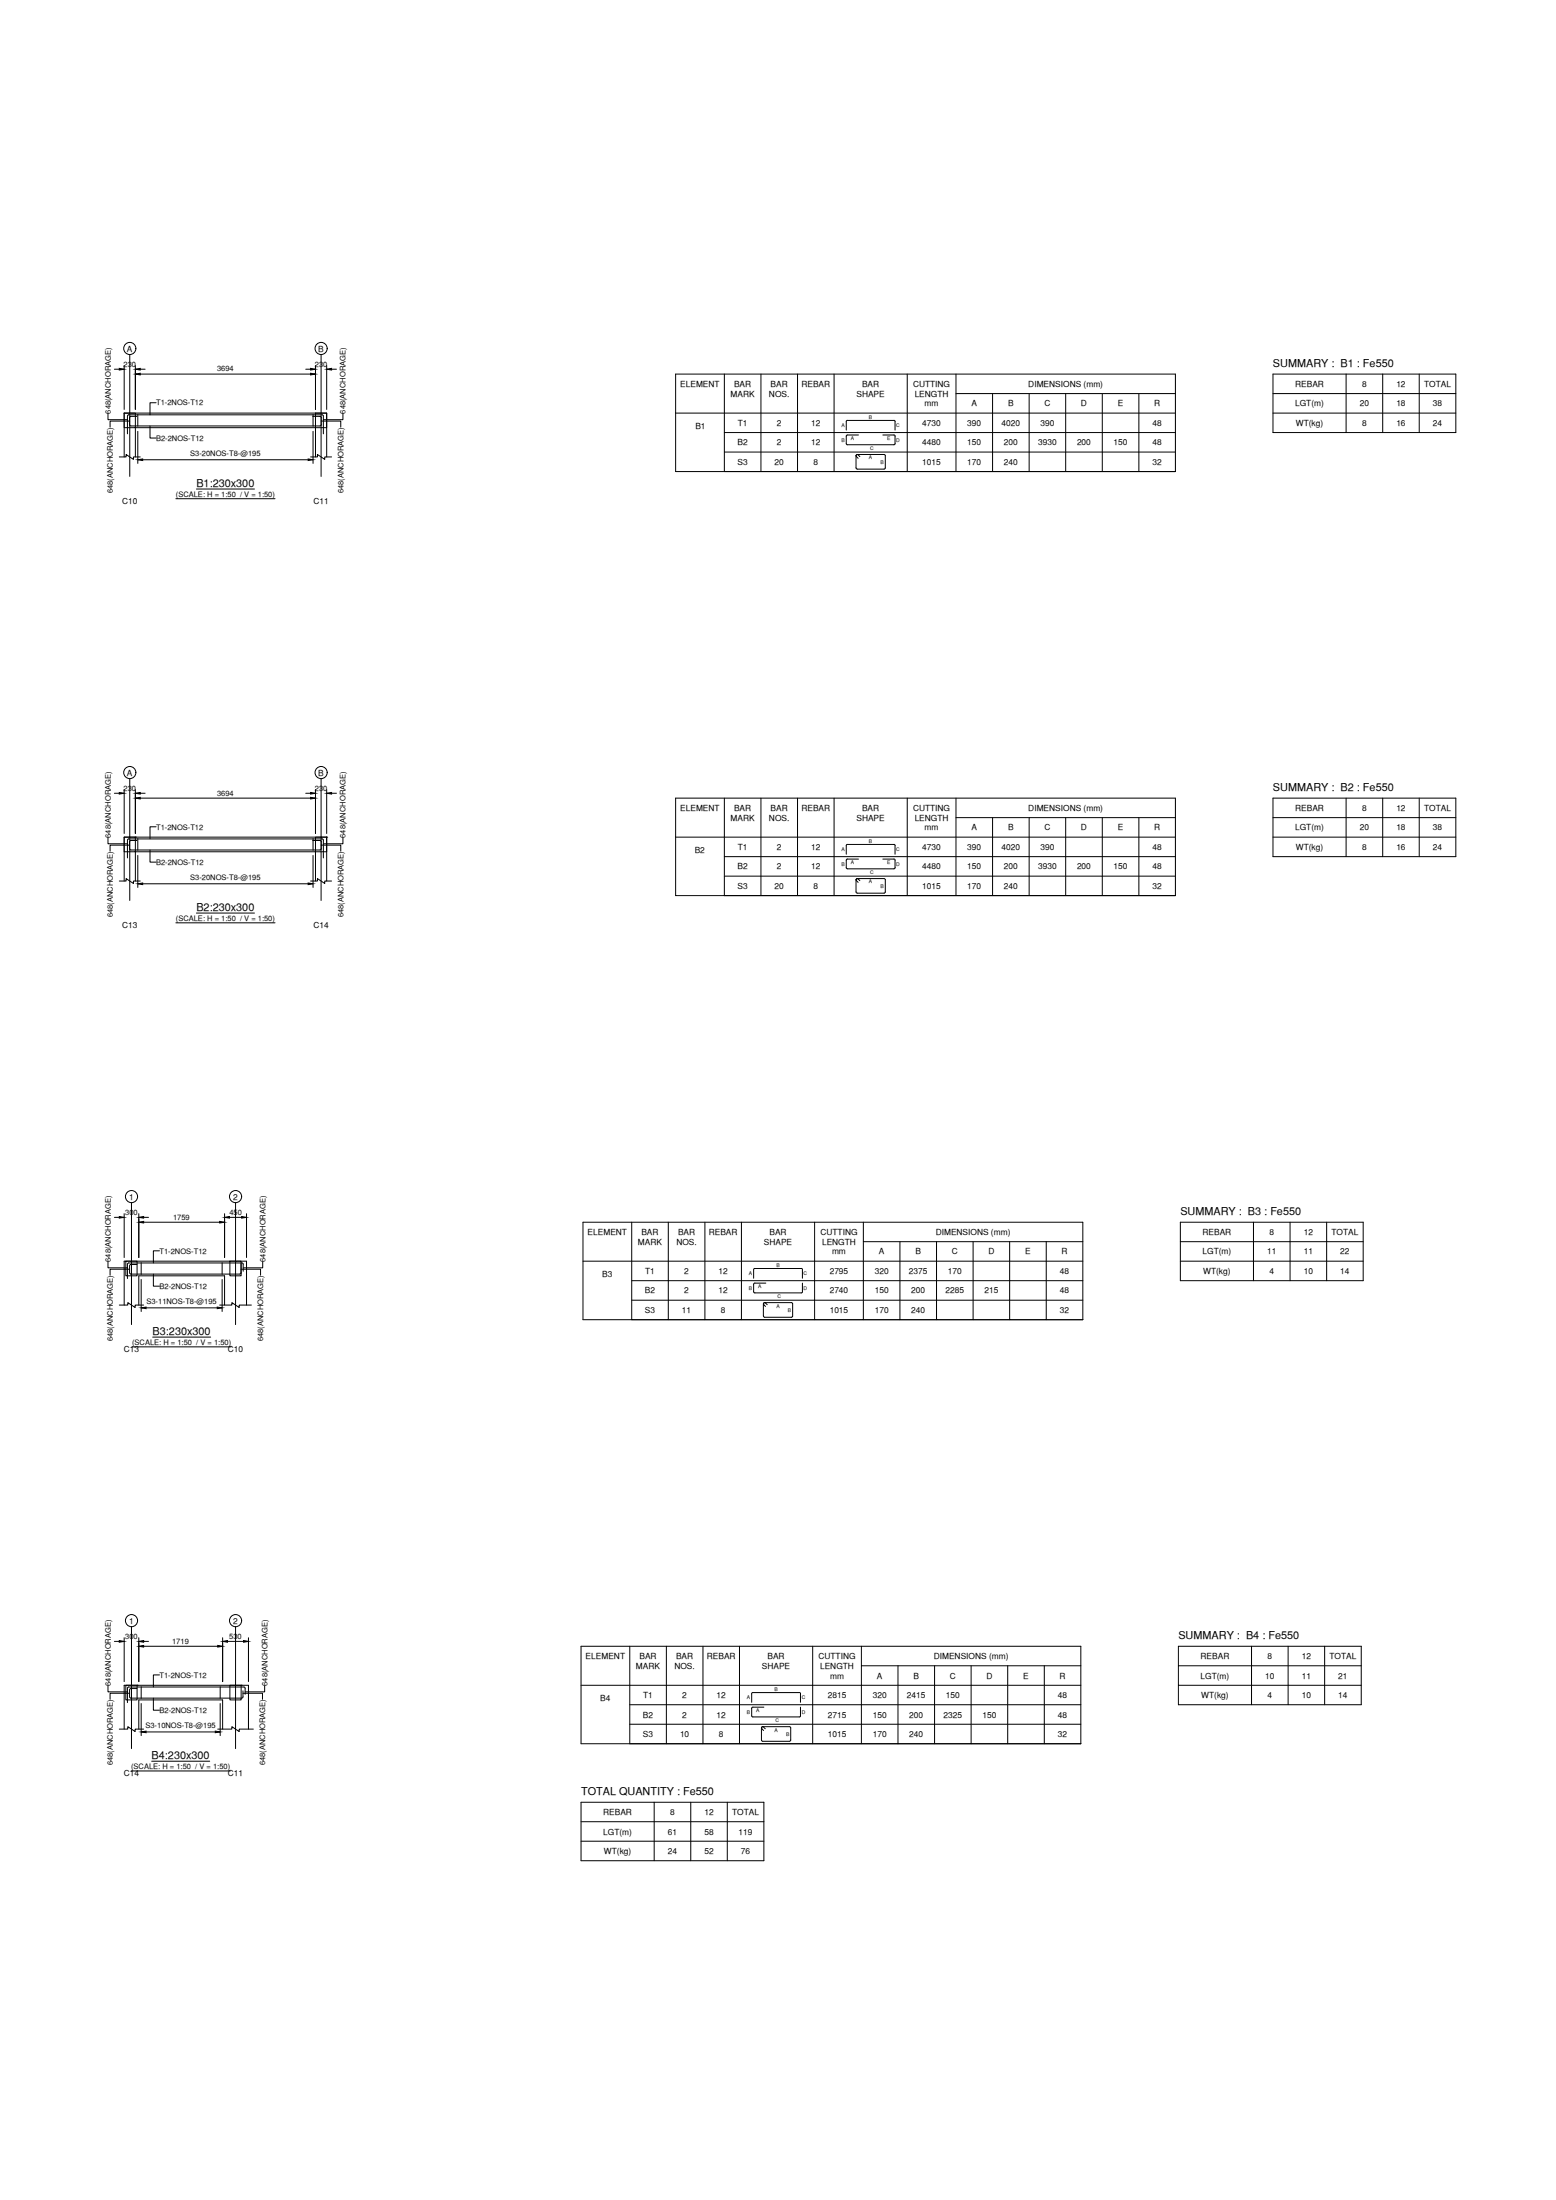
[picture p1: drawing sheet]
<svg xmlns="http://www.w3.org/2000/svg" width="297mm" height="420mm" viewBox="0 0 297 420" stroke-linecap="round" stroke-linejoin="round" font-family="sans-serif">
<!-- layer: Concrete Line -->
<g fill="none" stroke="#000" stroke-width=".19">
<path d="M23.7 78.9h2.1v2.8h-2.1zM23.7 78.9v8.4M23.7 78.9h38.7v8.4M60.2 78.9h2.2v2.8h-2.2zM25.8 87.3v-5.6h34.4v5.6M23.7 159.9h2.1v2.8h-2.1zM25.8 159.9h.1M60.2 159.9h2.2v2.8h-2.2zM62.4 159.9h.1M62.4 159.9h-38.7v8.4M62.4 159.9v8.4M25.8 168.3v-5.6h34.4v5.6"/>
<path d="M23.7 249.2v-8.3h23.4v8.3M24 240.9h2.2v2.8h-2.2zM26.5 249.2v-5.5h16.4v5.5M43.9 240.9h2.1v2.8h-2.1zM23.7 330.2v-8.3h23.7v8.3M24 321.9h2.2v2.8h-2.2zM26.2 321.9h.1M26.5 330.2v-5.5h16v5.5M43.9 321.9h2.1v2.8h-2.1zM46 321.9h.1"/>
</g>
<!-- layer: Cut Line -->
<path d="M22.8 87.3h1.3v-.5l1.4 .9v-.4h1.3M59.3 87.3h1.3v-.5l1.4 .9v-.4h1.3M22.8 168.3h1.3v-.5l1.4 .9v-.4h1.3M59.3 168.3h1.3v-.5l1.4 .9v-.4h1.3M22.8 249.2h1.6v-.4l1.4 .9v-.5h1.6M41.9 249.2h2.4v-.4l1.4 .9v-.5h2.3M22.8 330.2h1.6v-.4l1.4 .9v-.5h1.6M41.6 330.2h2.7v-.4l1.4 .9v-.5h2.7" fill="none" stroke="#000" stroke-width=".19"/>
<!-- layer: Link -->
<path d="M26.3 79.2v2.2M59.8 79.2v2.2M26.3 160.2v2.2M59.8 160.2v2.2M27 241.1v2.3M42.4 241.1v2.3M27 322.1v2.3M42 322.1v2.3" fill="none" stroke="#000" stroke-width=".19"/>
<!-- layer: Dimension -->
<g fill="none" stroke="#000" stroke-width=".19">
<path d="M20.6 79v1.2h3.7M21.8 70.5h1M23.7 69.8v8.4M25.8 69.8v8.4M26.8 71.4h32.5M26.8 70.5h.9M29.8 76.9h-1.2v2.3M58.4 70.5h.9M60.2 69.8v8.4M62.4 69.8v8.4M63.3 70.5h.9M65.5 79v1.2h-3.8"/>
<path d="M24.7 80.4h-3.7v1.2M26.3 82.4v6.1M27.2 87.8h31.6M28.6 81.4v2.3h1.2M59.8 82.4v6.1M61.3 80.4h3.8v1.2M20.6 160v1.1h3.7M21.8 151.5h1M23.7 150.8v8.4M25.8 150.8v8.4M26.8 152.4h32.5M26.8 151.5h.9"/>
<path d="M29.8 157.9h-1.2v2.3M58.4 151.5h.9M60.2 150.8v8.4M62.4 150.8v8.4M63.3 151.5h.9M65.5 160v1.1h-3.8M24.7 161.4h-3.7v1.2M26.3 163.4v6.1M27.2 168.8h31.6M28.6 162.3v2.4h1.2M59.8 163.4v6.1M61.3 161.4h3.8v1.2"/>
<path d="M21.8 232.5h1M23.7 231.8v8.4M26.5 231.8v8.4M27.4 233.4h14.5M27.4 232.5h.9M30.4 238.9h-1.1v2.3M42.9 231.8v8.4M43.8 232.5h2.3M47.1 231.8v8.4M20.6 241v1.1h3.7M24.7 242.4h-3.7v1.2M27 244.4v6.1"/>
<path d="M27.9 249.8h13.6M29.3 243.3v2.3h1.1M42.4 244.4v6.1M46 242.4h3.7v1.2M50.2 241v1.1h-3.8M21.8 313.5h1M23.7 312.8v8.4M26.5 312.8v8.4M27.4 314.4h14.2M27.4 313.5h.9M30.4 319.9h-1.1v2.3M42.5 312.8v8.4"/>
<path d="M43.4 313.5h3.1M47.4 312.8v8.4M20.6 322v1.1h3.7M24.7 323.4h-3.7v1.1M27 325.3v6.2M27.9 330.8h13.2M29.3 324.3v2.3h1.1M42 325.3v6.2M46.4 323.4h3.7v1.1M50.5 322v1.1h-3.7"/>
</g>
<g fill="#000" stroke="#000" stroke-width=".19">
<path d="M22.8 70.4l.9 .1-.9 .2zM25.8 71.4l1-.1v.3zM25.8 70.5l1-.1v.3zM59.3 71.3l.9 .1-.9 .2zM59.3 70.4l.9 .1-.9 .2zM62.4 70.5l.9-.1v.3zM26.3 87.8l.9-.2v.4zM58.8 87.6l1 .2-1 .2zM22.8 151.3l.9 .2-.9 .2zM25.8 152.4l1-.1v.3zM25.8 151.5l1-.2v.4zM59.3 152.3l.9 .1-.9 .2z"/>
<path d="M59.3 151.3l.9 .2-.9 .2zM62.4 151.5l.9-.2v.4zM26.3 168.8l.9-.2v.3zM58.8 168.6l1 .2-1 .1zM22.8 232.3l.9 .2-.9 .1zM26.5 233.4l.9-.1v.3zM26.5 232.5l.9-.2v.3zM41.9 233.3l1 .1-1 .2zM42.9 232.5l.9-.2v.3zM46.1 232.3l1 .2-1 .1zM27 249.8l.9-.2v.3zM41.5 249.6l.9 .2-.9 .1z"/>
<path d="M22.8 313.3l.9 .2-.9 .1zM26.5 314.4l.9-.2v.4zM26.5 313.5l.9-.2v.3zM41.6 314.2l.9 .2-.9 .2zM42.5 313.5l.9-.2v.3zM46.5 313.3l.9 .2-.9 .1zM27 330.8l.9-.2v.3zM41.1 330.6l.9 .2-.9 .1z"/>
</g>
<!-- layer: Reinforcement -->
<g fill="none" stroke="#000" stroke-width=".19">
<path d="M24.7 79.8v1.3M26.1 79.5h-1.1l-.2 .2M59.7 79.5l1.6 .1v1.5l-.2 .2M24.3 82.9v-3.4l.3-.3h36.9l.2 .3v3.4M24.8 81.1l.2 .2M25 81.4h36.1M161.6 82.1v-1.7l.2-.1h8.9l.2 .2v1.6M163.4 87l.4 .5M163.6 86.8l5.3 .1v2.6l-5.3 .1-.2-.2v-2.4M163.7 86.8l-.3 .2M163.7 86.8l.1 .1M163.8 86.9l.3 .3"/>
<path d="M163.9 83.1h-2.3v1.8h9.2v-1.8h-2.3M24.3 163.8v-3.4l.3-.2h36.9l.2 .2v3.4M24.7 160.7v1.4M24.8 162.1l.2 .2h36.1l.2-.2M26.1 160.5h-1.1l-.2 .2M59.7 160.5l1.6 .1v1.5M161.6 163.1v-1.7l.2-.1h8.9l.2 .2v1.6M163.4 168l.4 .5M163.6 167.8l5.3 .1v2.6l-5.3 .1-.2-.3v-2.3M163.7 167.8l-.3 .2M163.7 167.8l.1 .1M163.8 167.9l.3 .3"/>
<path d="M163.9 164.1h-2.3v1.8h9.2v-1.8h-2.3M24.7 241.7v1.4M24.8 243.1l.2 .2M25 243.3h20.8M26.1 241.5h-1.1l-.2 .2M46 241.3v1.8l-.2 .2M46.4 242.8v-1.4l-.2-.2h-21.6l-.3 .2v2.8M143.9 245.3v1.5l.2 .1M144.1 242.3h8.9l.2 .2v1.6M144.1 245.1h2.1M144.1 242.3l-.2 .1v1.7M144.1 245l-.2 .3"/>
<path d="M145.7 249v2.3l.3 .3M145.7 249l.1-.2h.3l.4 .4M145.7 249l.4 .5M146 248.8h5.1l.2 .2v2.5l-5.3 .1M153.2 245.1v1.6l-.2 .2h-8.9M24.7 322.7v1.4M24.8 324.1l.2 .2h21.2l.2-.2M26.1 322.5h-1.1l-.2 .2M46.4 322.9v1.2M46.8 323.6v-1.2l-.2-.2h-22l-.3 .2v2.8M143.5 325.1v-1.7l.2-.2 9 .1 .1 .2v1.6M145.4 330v2.3l.2 .3 5.3-.1v-2.5"/>
<path d="M145.6 329.8h5.1l.2 .2M145.6 329.8h-.2v.3l.4 .4M145.6 329.8l.5 .4M145.8 326h-2.2l-.1 .3M152.8 326v1.8l-.2 .1h-9l-.1-.2v-1.4"/>
</g>
<!-- layer: Grid -->
<g fill="none" stroke="#000" stroke-width=".19">
<path d="M24.8 67.7v23.3M61.3 67.7v23.3M24.8 148.7v23.3M61.3 148.7v23.3M25.1 229.7v23.3M45 229.7v23.3M25.1 310.7v23.3M45 310.7v23.3"/>
<circle cx="24.8" cy="66.5" r="1.16"/>
<circle cx="61.3" cy="66.5" r="1.16"/>
<circle cx="24.8" cy="147.5" r="1.16"/>
<circle cx="61.3" cy="147.5" r="1.16"/>
<circle cx="25.1" cy="228.5" r="1.16"/>
<circle cx="45" cy="228.5" r="1.16"/>
<circle cx="25.1" cy="309.5" r="1.16"/>
<circle cx="45" cy="309.5" r="1.16"/>
</g>
<!-- layer: Schedule Line -->
<g fill="none" stroke="#000" stroke-width=".19">
<path d="M129 71.4h95.4v18.7h-95.4zM129 78.9h95.4M138.3 71.4v18.7M145.3 71.4v18.7M152.2 71.4v18.7M159.2 71.4v18.7M173.2 71.4v18.7M182.5 71.4v18.7M182.5 75.2h41.9M189.5 75.2v14.9M196.5 75.2v14.9M203.4 75.2v14.9"/>
<path d="M210.4 75.2v14.9M217.4 75.2v14.9M243 71.4h34.9v11.2h-34.9zM243 78.9h34.9M243 75.2h34.9M257 71.4v11.2M264 71.4v11.2M270.9 71.4v11.2M138.3 82.6h86.1M138.3 86.3h86.1M129 152.4h95.4v18.6h-95.4zM129 159.9h95.4"/>
<path d="M138.3 152.4v18.6M145.3 152.4v18.6M152.2 152.4v18.6M159.2 152.4v18.6M173.2 152.4v18.6M182.5 152.4v18.6M182.5 156.2h41.9M189.5 156.2v14.8M196.5 156.2v14.8M203.4 156.2v14.8M210.4 156.2v14.8M217.4 156.2v14.8"/>
<path d="M243 152.4h34.9v11.2h-34.9zM243 159.9h34.9M243 156.2h34.9M257 152.4v11.2M264 152.4v11.2M270.9 152.4v11.2M138.3 163.6h86.1M138.3 167.3h86.1M111.3 233.4h95.4v18.6h-95.4zM120.6 233.4v18.6M127.6 233.4v18.6M134.6 233.4v18.6"/>
<path d="M141.5 233.4v18.6M155.5 233.4v18.6M164.8 233.4v18.6M164.8 237.1h41.9M171.8 237.1v14.9M178.8 237.1v14.9M185.8 237.1v14.9M192.7 237.1v14.9M199.7 237.1v14.9M225.3 233.4h34.9v11.2h-34.9zM225.3 237.1h34.9M239.3 233.4v11.2"/>
<path d="M246.3 233.4v11.2M253.3 233.4v11.2M111.3 240.9h95.4M120.6 244.6h86.1M120.6 248.3h86.1M225.3 240.9h34.9M110.9 314.4h95.4v18.6h-95.4zM120.2 314.4v18.6M127.2 314.4v18.6M134.2 314.4v18.6M141.2 314.4v18.6M155.1 314.4v18.6"/>
<path d="M164.4 314.4v18.6M164.4 318.1h41.9M171.4 318.1v14.9M178.4 318.1v14.9M185.4 318.1v14.9M192.4 318.1v14.9M199.4 318.1v14.9M225 314.4h34.9v11.2h-34.9zM225 318.1h34.9M238.9 314.4v11.2M245.9 314.4v11.2M252.9 314.4v11.2"/>
<path d="M110.9 321.9h95.4M120.2 325.6h86.1M120.2 329.3h86.1M225 321.9h34.9M110.9 344.2h34.9v11.2h-34.9zM110.9 347.9h34.9M110.9 351.6h34.9M124.9 344.2v11.2M131.9 344.2v11.2M138.8 344.2v11.2"/>
</g>
<!-- layer: Labels -->
<path d="M37.5 93.4h11.1M37.5 174.4h11.1M29.1 255.4h11.1M29 336.4h11" fill="none" stroke="#000" stroke-width=".19"/>
<!-- layer: Text -->
<path d="M33.6 95.2h18.9M33.6 176.2h18.9M25.2 257.2h18.9M25 338.2h19" fill="none" stroke="#000" stroke-width=".19"/>
<g font-size="2.1">
<text x="243" y="70">SUMMARY : B1 : Fe550</text>
<text x="37.5" y="92.9">B1:230x300</text>
<text x="243" y="151">SUMMARY : B2 : Fe550</text>
<text x="37.5" y="173.9">B2:230x300</text>
<text x="225.3" y="232">SUMMARY : B3 : Fe550</text>
<text x="29.1" y="254.9">B3:230x300</text>
<text x="225" y="313">SUMMARY : B4 : Fe550</text>
<text x="29" y="335.9">B4:230x300</text>
<text x="110.9" y="342.8">TOTAL QUANTITY : Fe550</text>
</g>
<g font-size="1.6">
<text x="24.2" y="67.1">A</text>
<text x="60.8" y="67.1">B</text>
<text x="129.9" y="73.9">ELEMENT</text>
<text x="139.5" y="75.8">MARK</text>
<text x="140.1" y="73.9">BAR</text>
<text x="146.8" y="75.8">NOS.</text>
<text x="147.1" y="73.9">BAR</text>
<text x="153" y="73.9">REBAR</text>
<text x="163.5" y="75.8">SHAPE</text>
<text x="164.6" y="73.9">BAR</text>
<text x="174.3" y="73.9">CUTTING</text>
<text x="174.6" y="75.8">LENGTH</text>
<text x="176.5" y="77.6">mm</text>
<text x="185.5" y="77.6">A</text>
<text x="192.4" y="77.6">B</text>
<text x="196.3" y="73.9">DIMENSIONS (mm)</text>
<text x="199.4" y="77.6">C</text>
<text x="206.4" y="77.6">D</text>
<text x="213.4" y="77.6">E</text>
<text x="220.3" y="77.6">R</text>
<text x="247.2" y="73.9">REBAR</text>
<text x="247.2" y="77.6">LGT(m)</text>
<text x="259.6" y="77.6">20</text>
<text x="260" y="73.9">8</text>
<text x="266.6" y="73.9">12</text>
<text x="266.6" y="77.6">18</text>
<text x="271.9" y="73.9">TOTAL</text>
<text x="273.5" y="77.6">38</text>
<text x="132.8" y="81.9">B1</text>
<text x="140.8" y="81.3">T1</text>
<text x="148.3" y="81.3">2</text>
<text x="154.9" y="81.3">12</text>
<text x="176.1" y="81.3">4730</text>
<text x="184.7" y="81.3">390</text>
<text x="191.2" y="81.3">4020</text>
<text x="198.6" y="81.3">390</text>
<text x="220" y="81.3">48</text>
<text x="247.4" y="81.3">WT(kg)</text>
<text x="260" y="81.3">8</text>
<text x="266.6" y="81.3">16</text>
<text x="273.5" y="81.3">24</text>
<text x="140.8" y="85.1">B2</text>
<text x="140.8" y="88.8">S3</text>
<text x="147.9" y="88.8">20</text>
<text x="148.3" y="85.1">2</text>
<text x="154.9" y="85.1">12</text>
<text x="155.3" y="88.8">8</text>
<text x="176.1" y="85.1">4480</text>
<text x="176.1" y="88.8">1015</text>
<text x="184.7" y="85.1">150</text>
<text x="184.7" y="88.8">170</text>
<text x="191.6" y="85.1">200</text>
<text x="191.6" y="88.8">240</text>
<text x="198.2" y="85.1">3930</text>
<text x="205.6" y="85.1">200</text>
<text x="212.6" y="85.1">150</text>
<text x="220" y="85.1">48</text>
<text x="220" y="88.8">32</text>
<text x="23.3" y="96.2">C10</text>
<text x="59.8" y="96.2">C11</text>
<text x="24.2" y="148.1">A</text>
<text x="60.8" y="148.1">B</text>
<text x="129.9" y="154.9">ELEMENT</text>
<text x="140.1" y="154.9">BAR</text>
<text x="147.1" y="154.9">BAR</text>
<text x="153" y="154.9">REBAR</text>
<text x="164.6" y="154.9">BAR</text>
<text x="174.3" y="154.9">CUTTING</text>
<text x="196.3" y="154.9">DIMENSIONS (mm)</text>
<text x="247.2" y="154.9">REBAR</text>
<text x="260" y="154.9">8</text>
<text x="266.6" y="154.9">12</text>
<text x="271.9" y="154.9">TOTAL</text>
<text x="139.5" y="156.7">MARK</text>
<text x="146.8" y="156.7">NOS.</text>
<text x="163.5" y="156.7">SHAPE</text>
<text x="174.6" y="156.7">LENGTH</text>
<text x="176.5" y="158.6">mm</text>
<text x="185.5" y="158.6">A</text>
<text x="192.4" y="158.6">B</text>
<text x="199.4" y="158.6">C</text>
<text x="206.4" y="158.6">D</text>
<text x="213.4" y="158.6">E</text>
<text x="220.3" y="158.6">R</text>
<text x="247.2" y="158.6">LGT(m)</text>
<text x="259.6" y="158.6">20</text>
<text x="266.6" y="158.6">18</text>
<text x="273.5" y="158.6">38</text>
<text x="132.6" y="162.9">B2</text>
<text x="140.8" y="166">B2</text>
<text x="140.8" y="162.3">T1</text>
<text x="148.3" y="162.3">2</text>
<text x="148.3" y="166">2</text>
<text x="154.9" y="162.3">12</text>
<text x="154.9" y="166">12</text>
<text x="176.1" y="162.3">4730</text>
<text x="176.1" y="166">4480</text>
<text x="184.7" y="162.3">390</text>
<text x="184.7" y="166">150</text>
<text x="191.2" y="162.3">4020</text>
<text x="191.6" y="166">200</text>
<text x="198.2" y="166">3930</text>
<text x="198.6" y="162.3">390</text>
<text x="205.6" y="166">200</text>
<text x="212.6" y="166">150</text>
<text x="220" y="162.3">48</text>
<text x="220" y="166">48</text>
<text x="247.4" y="162.3">WT(kg)</text>
<text x="260" y="162.3">8</text>
<text x="266.6" y="162.3">16</text>
<text x="273.5" y="162.3">24</text>
<text x="140.8" y="169.8">S3</text>
<text x="147.9" y="169.8">20</text>
<text x="155.3" y="169.8">8</text>
<text x="176.1" y="169.8">1015</text>
<text x="184.7" y="169.8">170</text>
<text x="191.6" y="169.8">240</text>
<text x="220" y="169.8">32</text>
<text x="23.3" y="177.2">C13</text>
<text x="59.8" y="177.2">C14</text>
<text x="24.7" y="229.1">1</text>
<text x="44.5" y="229.1">2</text>
<text x="112.2" y="235.9">ELEMENT</text>
<text x="121.8" y="237.7">MARK</text>
<text x="122.4" y="235.9">BAR</text>
<text x="129.1" y="237.7">NOS.</text>
<text x="129.4" y="235.9">BAR</text>
<text x="135.3" y="235.9">REBAR</text>
<text x="145.8" y="237.7">SHAPE</text>
<text x="146.9" y="235.9">BAR</text>
<text x="156.6" y="235.9">CUTTING</text>
<text x="156.9" y="237.7">LENGTH</text>
<text x="158.8" y="239.6">mm</text>
<text x="167.8" y="239.6">A</text>
<text x="174.8" y="239.6">B</text>
<text x="178.6" y="235.9">DIMENSIONS (mm)</text>
<text x="181.7" y="239.6">C</text>
<text x="188.7" y="239.6">D</text>
<text x="195.7" y="239.6">E</text>
<text x="202.6" y="239.6">R</text>
<text x="229.6" y="235.9">REBAR</text>
<text x="229.6" y="239.6">LGT(m)</text>
<text x="241.9" y="239.6">11</text>
<text x="242.3" y="235.9">8</text>
<text x="248.9" y="235.9">12</text>
<text x="248.9" y="239.6">11</text>
<text x="254.2" y="235.9">TOTAL</text>
<text x="255.9" y="239.6">22</text>
<text x="114.9" y="243.9">B3</text>
<text x="123.2" y="243.3">T1</text>
<text x="130.6" y="243.3">2</text>
<text x="137.2" y="243.3">12</text>
<text x="158.4" y="243.3">2795</text>
<text x="167" y="243.3">320</text>
<text x="173.5" y="243.3">2375</text>
<text x="180.9" y="243.3">170</text>
<text x="202.3" y="243.3">48</text>
<text x="229.7" y="243.3">WT(kg)</text>
<text x="242.3" y="243.3">4</text>
<text x="248.9" y="243.3">10</text>
<text x="255.9" y="243.3">14</text>
<text x="123.1" y="247">B2</text>
<text x="123.1" y="250.8">S3</text>
<text x="130.2" y="250.8">11</text>
<text x="130.6" y="247">2</text>
<text x="137.2" y="247">12</text>
<text x="137.6" y="250.8">8</text>
<text x="158.4" y="247">2740</text>
<text x="158.4" y="250.8">1015</text>
<text x="167" y="247">150</text>
<text x="167" y="250.8">170</text>
<text x="174" y="247">200</text>
<text x="174" y="250.8">240</text>
<text x="180.5" y="247">2285</text>
<text x="187.9" y="247">215</text>
<text x="202.3" y="247">48</text>
<text x="202.3" y="250.8">32</text>
<text x="23.6" y="258.2">C13</text>
<text x="43.5" y="258.2">C10</text>
<text x="24.7" y="310.1">1</text>
<text x="44.5" y="310.1">2</text>
<text x="111.8" y="316.9">ELEMENT</text>
<text x="122.1" y="316.9">BAR</text>
<text x="129.1" y="316.9">BAR</text>
<text x="134.9" y="316.9">REBAR</text>
<text x="146.5" y="316.9">BAR</text>
<text x="156.2" y="316.9">CUTTING</text>
<text x="178.3" y="316.9">DIMENSIONS (mm)</text>
<text x="229.2" y="316.9">REBAR</text>
<text x="242" y="316.9">8</text>
<text x="248.5" y="316.9">12</text>
<text x="253.8" y="316.9">TOTAL</text>
<text x="121.4" y="318.7">MARK</text>
<text x="128.7" y="318.7">NOS.</text>
<text x="145.4" y="318.7">SHAPE</text>
<text x="156.6" y="318.7">LENGTH</text>
<text x="158.5" y="320.6">mm</text>
<text x="167.4" y="320.6">A</text>
<text x="174.4" y="320.6">B</text>
<text x="181.3" y="320.6">C</text>
<text x="188.3" y="320.6">D</text>
<text x="195.3" y="320.6">E</text>
<text x="202.3" y="320.6">R</text>
<text x="229.2" y="320.6">LGT(m)</text>
<text x="241.5" y="320.6">10</text>
<text x="248.5" y="320.6">11</text>
<text x="255.5" y="320.6">21</text>
<text x="114.6" y="324.9">B4</text>
<text x="122.7" y="328">B2</text>
<text x="122.8" y="324.3">T1</text>
<text x="130.3" y="324.3">2</text>
<text x="130.3" y="328">2</text>
<text x="136.8" y="324.3">12</text>
<text x="136.8" y="328">12</text>
<text x="158" y="324.3">2815</text>
<text x="158" y="328">2715</text>
<text x="166.6" y="324.3">320</text>
<text x="166.6" y="328">150</text>
<text x="173.1" y="324.3">2415</text>
<text x="173.6" y="328">200</text>
<text x="180.1" y="328">2325</text>
<text x="180.6" y="324.3">150</text>
<text x="187.5" y="328">150</text>
<text x="202" y="324.3">48</text>
<text x="202" y="328">48</text>
<text x="229.3" y="324.3">WT(kg)</text>
<text x="242" y="324.3">4</text>
<text x="248.5" y="324.3">10</text>
<text x="255.5" y="324.3">14</text>
<text x="122.7" y="331.7">S3</text>
<text x="129.8" y="331.7">10</text>
<text x="137.2" y="331.7">8</text>
<text x="158" y="331.7">1015</text>
<text x="166.6" y="331.7">170</text>
<text x="173.6" y="331.7">240</text>
<text x="202" y="331.7">32</text>
<text x="23.6" y="339.2">C14</text>
<text x="43.5" y="339.2">C11</text>
<text x="115.1" y="346.6">REBAR</text>
<text x="127.9" y="346.6">8</text>
<text x="134.5" y="346.6">12</text>
<text x="139.8" y="346.6">TOTAL</text>
<text x="115.2" y="350.4">LGT(m)</text>
<text x="127.5" y="350.4">61</text>
<text x="134.5" y="350.4">58</text>
<text x="141" y="350.4">119</text>
<text x="115.3" y="354.1">WT(kg)</text>
<text x="127.5" y="354.1">24</text>
<text x="134.5" y="354.1">52</text>
<text x="141.4" y="354.1">76</text>
</g>
<g font-size="1.4">
<text x="23.6" y="70">230</text>
<text x="41.4" y="70.9">3694</text>
<text x="60.1" y="70">230</text>
<text x="29.8" y="77.4">T1-2NOS-T12</text>
<text x="21.1" y="79" transform="rotate(-90 21.1 79)">648(ANCHORAGE)</text>
<text x="66" y="79" transform="rotate(-90 66 79)">648(ANCHORAGE)</text>
<text x="29.8" y="84.2">B2-2NOS-T12</text>
<text x="36.3" y="87.1">S3-20NOS-T8-@195</text>
<text x="21.5" y="94.2" transform="rotate(-90 21.5 94.2)">648(ANCHORAGE)</text>
<text x="33.6" y="94.9">(SCALE: H = 1:50 / V = 1:50)</text>
<text x="65.6" y="94.2" transform="rotate(-90 65.6 94.2)">648(ANCHORAGE)</text>
<text x="23.6" y="151">230</text>
<text x="41.4" y="151.9">3694</text>
<text x="60.1" y="151">230</text>
<text x="21.1" y="160" transform="rotate(-90 21.1 160)">648(ANCHORAGE)</text>
<text x="29.8" y="158.4">T1-2NOS-T12</text>
<text x="66" y="160" transform="rotate(-90 66 160)">648(ANCHORAGE)</text>
<text x="29.8" y="165.2">B2-2NOS-T12</text>
<text x="36.3" y="168.1">S3-20NOS-T8-@195</text>
<text x="21.5" y="175.2" transform="rotate(-90 21.5 175.2)">648(ANCHORAGE)</text>
<text x="33.6" y="175.9">(SCALE: H = 1:50 / V = 1:50)</text>
<text x="65.6" y="175.2" transform="rotate(-90 65.6 175.2)">648(ANCHORAGE)</text>
<text x="23.9" y="232">300</text>
<text x="33" y="232.9">1759</text>
<text x="43.8" y="232">450</text>
<text x="30.4" y="239.4">T1-2NOS-T12</text>
<text x="21.1" y="241" transform="rotate(-90 21.1 241)">648(ANCHORAGE)</text>
<text x="50.7" y="241" transform="rotate(-90 50.7 241)">648(ANCHORAGE)</text>
<text x="28" y="249.1">S3-11NOS-T8-@195</text>
<text x="30.4" y="246.2">B2-2NOS-T12</text>
<text x="21.5" y="256.2" transform="rotate(-90 21.5 256.2)">648(ANCHORAGE)</text>
<text x="25.2" y="256.9">(SCALE: H = 1:50 / V = 1:50)</text>
<text x="50.3" y="256.2" transform="rotate(-90 50.3 256.2)">648(ANCHORAGE)</text>
<text x="23.9" y="313">300</text>
<text x="32.9" y="313.9">1719</text>
<text x="43.8" y="313">530</text>
<text x="21.1" y="322" transform="rotate(-90 21.1 322)">648(ANCHORAGE)</text>
<text x="30.4" y="320.4">T1-2NOS-T12</text>
<text x="51" y="322" transform="rotate(-90 51 322)">648(ANCHORAGE)</text>
<text x="30.4" y="327.1">B2-2NOS-T12</text>
<text x="27.8" y="330.1">S3-10NOS-T8-@195</text>
<text x="21.5" y="337.1" transform="rotate(-90 21.5 337.1)">648(ANCHORAGE)</text>
<text x="25" y="337.9">(SCALE: H = 1:50 / V = 1:50)</text>
<text x="50.6" y="337.1" transform="rotate(-90 50.6 337.1)">648(ANCHORAGE)</text>
</g>
<g font-size="1">
<text x="160.7" y="81.6">A</text>
<text x="165.9" y="80.1">B</text>
<text x="171.1" y="81.6">C</text>
<text x="160.7" y="84.4">B</text>
<text x="162.4" y="84">A</text>
<text x="165.9" y="87.7">A</text>
<text x="166.1" y="85.9">C</text>
<text x="168.1" y="88.5">B</text>
<text x="169.4" y="84">E</text>
<text x="171.1" y="84.4">D</text>
<text x="165.9" y="161">B</text>
<text x="160.7" y="162.6">A</text>
<text x="160.7" y="165.4">B</text>
<text x="162.4" y="165">A</text>
<text x="166.1" y="166.9">C</text>
<text x="169.4" y="165">E</text>
<text x="171.1" y="162.6">C</text>
<text x="171.1" y="165.4">D</text>
<text x="165.9" y="168.7">A</text>
<text x="168.1" y="169.5">B</text>
<text x="143" y="243.5">A</text>
<text x="144.7" y="246">A</text>
<text x="148.2" y="242">B</text>
<text x="153.4" y="243.5">C</text>
<text x="143" y="246.3">B</text>
<text x="148.2" y="249.7">A</text>
<text x="148.4" y="247.8">C</text>
<text x="150.4" y="250.5">B</text>
<text x="153.4" y="246.3">D</text>
<text x="147.8" y="323">B</text>
<text x="142.6" y="324.5">A</text>
<text x="142.6" y="327.3">B</text>
<text x="144.3" y="327">A</text>
<text x="148" y="328.8">C</text>
<text x="153" y="324.5">C</text>
<text x="153" y="327.3">D</text>
<text x="147.8" y="330.7">A</text>
<text x="150" y="331.5">B</text>
</g>
</svg>
